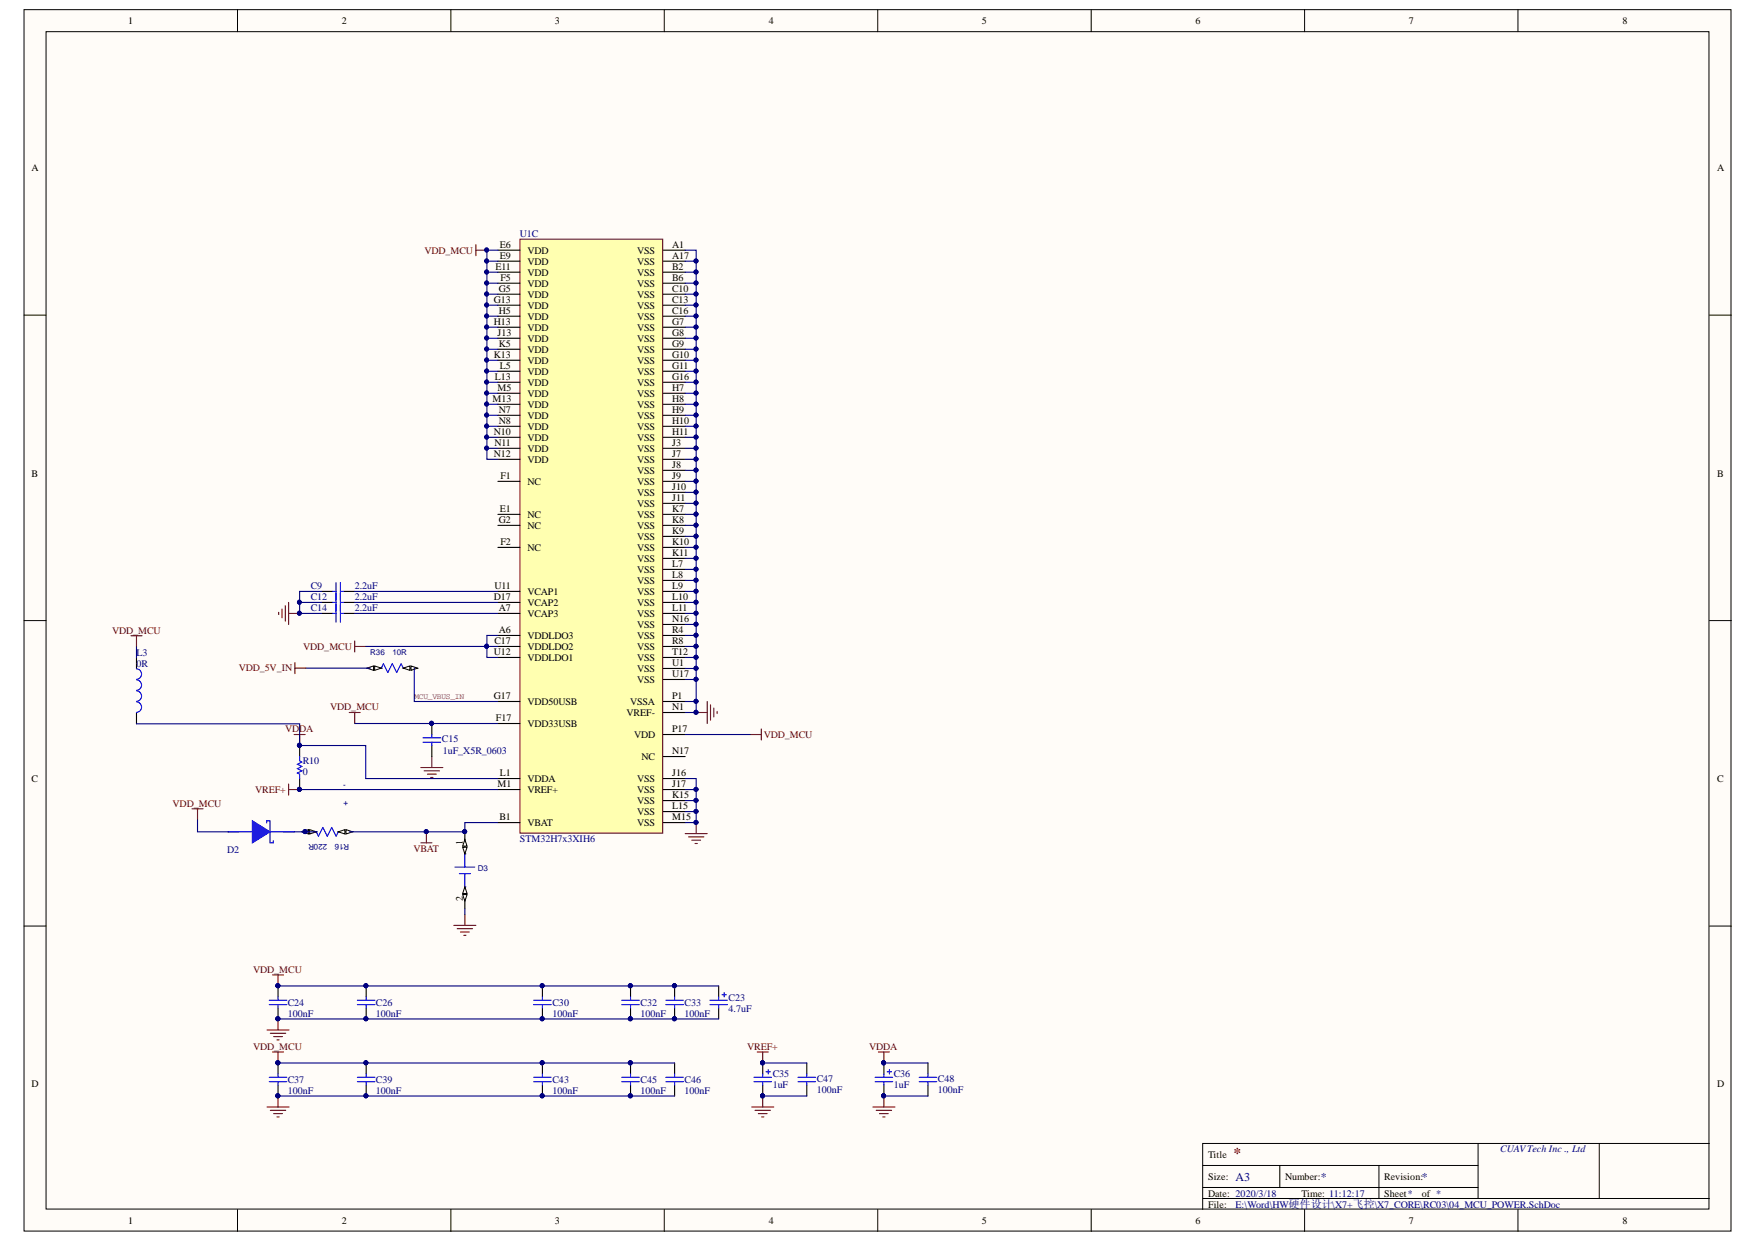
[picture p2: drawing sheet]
<svg xmlns="http://www.w3.org/2000/svg" width="297mm" height="210mm" viewBox="0 0 297 210" stroke-linecap="round" stroke-linejoin="round" font-family="sans-serif">
<g fill="#fffcf8" stroke="#000" stroke-width=".17">
<path d="M4.1 1.6h288.5v206.5h-288.5z"/>
<path d="M7.8 5.4h281.1v198.9h-281.1z"/>
</g>
<g fill="none" stroke="#000" stroke-width=".17">
<path d="M40.2 1.6v3.8M76.2 1.6v3.8M112.3 1.6v3.8M148.4 1.6v3.8M184.5 1.6v3.8M220.6 1.6v3.8M256.6 1.6v3.8M4.1 53.3h3.7M289 53.3h3.7M4.1 104.9h3.7M289 104.9h3.7M4.1 156.5h3.7"/>
<path d="M289 156.5h3.7M203.3 197h46.6M216.4 197v3.7M233.1 197v5.6M249.9 193.2v9.4M270.4 193.2h-67.1v11.2M289 193.2h-18.6v9.4M40.2 204.4v3.7M76.2 204.4v3.7M112.3 204.4v3.7M148.4 204.4v3.7M184.5 204.4v3.7"/>
<path d="M203.3 202.6h85.7M203.3 200.7h46.6M220.6 204.4v3.7M256.6 204.4v3.7"/>
</g>
<g fill="none" stroke="#800000" stroke-width=".19">
<path d="M80.5 41.4v1.8M80.5 42.3h1.8M22.1 107.4h1.9M23.1 107.4v1.9M47.1 103.5v.4M47.7 102.9v1.5M48.2 102.4v2.6M48.8 101.8v3.7M48.8 103.7h1.9M60 108.3v1.9M60 109.3h1.8M119.6 118.6v3.7"/>
<path d="M120.1 119.1v2.6M120.7 119.7v1.5M48.8 132.5v1.9M48.8 133.4h1.9M49.7 124.1h1.9M50.7 124.1v1.9M59 120.4h1.9M60 120.4v1.9M71.1 129.7h3.8M71.7 130.3h2.6M72.3 130.8h1.4M72.8 131.4h.4"/>
<path d="M73 127.9v1.8M117.7 139v1.9M117.7 120.4h1.9M121.2 120.2v.4M126.8 124.1h1.9M128.7 123.2v1.9M115.8 140.9h3.8M116.4 141.4h2.6M117 142h1.4M117.5 142.6h.4M45.1 174.1h3.8M45.7 174.6h2.6"/>
<path d="M46.1 177.8h1.8M46.1 164.8h1.8M46.3 175.2h1.5M46.8 175.7h.4M47 164.8v1.8M47 172.2v1.9M47 177.8v1.9M128 177.8h1.9M128.9 177.8v1.9M148.5 177.8h1.9M149.4 177.8v1.9M45.1 187.1h3.8"/>
<path d="M45.7 187.6h2.6M46.3 188.2h1.5M46.8 188.8h.4M47 185.2v1.9M127.1 187.1h3.7M127.6 187.6h2.7M128.2 188.2h1.5M128.8 188.8h.3M128.9 185.2v1.9M147.6 187.1h3.7M148.1 187.6h2.6M148.7 188.2h1.5"/>
<path d="M149.2 188.8h.4M149.4 185.2v1.9"/>
</g>
<g fill="#000080" stroke="#000080" stroke-width=".17">
<circle cx="82.3" cy="42.2" r=".33"/>
<circle cx="50.6" cy="126" r=".33"/>
<circle cx="50.6" cy="133.4" r=".33"/>
<circle cx="117.7" cy="139" r=".34"/>
<circle cx="117.7" cy="120.4" r=".34"/>
<circle cx="47" cy="179.6" r=".34"/>
<circle cx="47" cy="185.2" r=".34"/>
<circle cx="61.9" cy="179.6" r=".33"/>
<circle cx="61.9" cy="185.2" r=".33"/>
<circle cx="128.9" cy="179.6" r=".34"/>
<circle cx="128.9" cy="185.2" r=".34"/>
<circle cx="149.4" cy="179.6" r=".33"/>
<circle cx="149.4" cy="185.2" r=".33"/>
<circle cx="91.6" cy="179.6" r=".33"/>
<circle cx="91.6" cy="185.2" r=".33"/>
<circle cx="106.6" cy="179.6" r=".34"/>
<circle cx="106.6" cy="185.2" r=".34"/>
<circle cx="47" cy="166.6" r=".34"/>
<circle cx="47" cy="172.2" r=".34"/>
<circle cx="61.9" cy="166.6" r=".33"/>
<circle cx="61.9" cy="172.2" r=".33"/>
<circle cx="91.6" cy="166.6" r=".33"/>
<circle cx="91.6" cy="172.2" r=".33"/>
<circle cx="106.6" cy="166.6" r=".34"/>
<circle cx="106.6" cy="172.2" r=".34"/>
<circle cx="114" cy="166.6" r=".34"/>
<circle cx="114" cy="172.2" r=".34"/>
<circle cx="73" cy="122.2" r=".33"/>
<circle cx="50.6" cy="103.6" r=".33"/>
</g>
<g fill="none" stroke="#000" stroke-width=".19">
<path d="M54.4 100h1.8M58.1 100h1.9M23.1 111.2v1.8M54.4 101.8h1.8M54.4 103.7h1.8M58.1 101.8h1.9M58.1 103.7h1.9M23.1 120.5v1.8M50.7 126v1.9M50.7 131.6v1.8M73 122.3v1.8M73 126v1.9"/>
<path d="M47 166.6v1.9M47 170.3v1.9M47 179.7v1.8M61.9 166.6v1.9M61.9 170.3v1.9M61.9 179.7v1.8M91.7 166.6v1.9M91.7 170.3v1.9M91.7 179.7v1.8M106.6 166.6v1.9M106.6 170.3v1.9M106.6 179.7v1.8"/>
<path d="M114 166.6v1.9M114 170.3v1.9M114 179.7v1.8M121.5 166.6v1.9M121.5 170.3v1.9M128.9 179.7v1.8M136.4 179.7v1.8M149.4 179.7v1.8M156.9 179.7v1.8M47 183.4v1.8M61.9 183.4v1.8M91.7 183.4v1.8"/>
<path d="M106.6 183.4v1.8M114 183.4v1.8M128.9 183.4v1.8M136.4 183.4v1.8M149.4 183.4v1.8M156.9 183.4v1.8"/>
</g>
<g fill="none" stroke="#00f" stroke-width=".19">
<path d="M56.2 100h.6M56.8 98.5v6.7M57.5 98.5v6.7M57.5 100h.6M23.1 113a.89 .89 0 0 1 .8 .9 .89 .89 0 0 1-.8 .9M23.1 114.9a.89 .89 0 0 1 .8 .9 .89 .89 0 0 1-.8 .9M23.1 116.8a.89 .89 0 0 1 .8 .8 .89 .89 0 0 1-.8 .9M23.1 118.6a.89 .89 0 0 1 .8 .9 .89 .89 0 0 1-.8 .9M56.2 101.8h.6M56.2 103.7h.6M57.5 101.8h.6M57.5 103.7h.6"/>
<path d="M50.7 127.9v.7l.3 .2-.7 .4 .7 .3-.7 .4 .7 .4-.7 .3 .4 .2v.8M71.5 124.7h3M71.5 125.4h3M73 124.1v.6M73 125.4v.6M45.5 169.8h3M45.5 169h3M47 168.5v.5M47 169.8v.5M60.4 169.8h3M60.4 169h3M61.9 168.5v.5"/>
<path d="M61.9 169.8v.5M90.2 169.8h3M90.2 169h3M91.7 168.5v.5M91.7 169.8v.5M105.1 169.8h3M105.1 169h3M106.6 168.5v.5M106.6 169.8v.5M112.6 169.8h2.9M112.6 169h2.9M114 168.5v.5"/>
<path d="M114 169.8v.5M120 169.8h3M120 169h3M121.5 168.5v.5M121.5 169.8v.5M122.1 168.1h.7M122.4 167.7v.8M45.5 182.8h3M45.5 182.1h3M47 181.5v.6M47 182.8v.6M60.4 182.8h3"/>
<path d="M60.4 182.1h3M61.9 181.5v.6M61.9 182.8v.6M90.2 182.8h3M90.2 182.1h3M91.7 181.5v.6M91.7 182.8v.6M105.1 182.8h3M105.1 182.1h3M106.6 181.5v.6M106.6 182.8v.6M112.6 182.8h2.9"/>
<path d="M112.6 182.1h2.9M114 181.5v.6M114 182.8v.6M127.5 182.8h2.9M127.5 182.1h2.9M128.9 181.5v.6M128.9 182.8v.6M129.5 181.1h.8M129.9 180.8v.7M134.9 182.8h3M134.9 182.1h3M136.4 181.5v.6"/>
<path d="M136.4 182.8v.6M147.9 182.8h3M147.9 182.1h3M149.4 181.5v.6M149.4 182.8v.6M150 181.1h.7M150.4 180.8v.7M155.4 182.8h3M155.4 182.1h3M156.9 181.5v.6M156.9 182.8v.6"/>
</g>
<path d="M87.9 40.4h24.1v100.4h-24.1z" fill="#ffffb0" stroke="#800000" stroke-width=".17"/>
<g fill="none" stroke="#000" stroke-width=".19">
<path d="M84.2 46h3.7M84.2 59h3.7M84.2 55.3h3.7M84.2 49.7h3.7M84.2 53.4h3.7M84.2 44.1h3.7M84.2 47.9h3.7M84.2 51.6h3.7M84.2 42.3h3.7M84.2 57.2h3.7M112.1 46h3.7M112.1 59h3.7"/>
<path d="M112.1 55.3h3.7M112.1 49.7h3.7M112.1 53.4h3.7M112.1 44.1h3.7M112.1 47.9h3.7M112.1 51.6h3.7M112.1 42.3h3.7M112.1 57.2h3.7M84.2 77.6h3.7M84.2 73.9h3.7M84.2 72h3.7M84.2 62.7h3.7"/>
<path d="M84.2 66.5h3.7M84.2 60.9h3.7M84.2 64.6h3.7M84.2 68.3h3.7M84.2 70.2h3.7M84.2 75.8h3.7M112.1 77.6h3.7M112.1 73.9h3.7M112.1 72h3.7M112.1 62.7h3.7M112.1 66.5h3.7M112.1 60.9h3.7"/>
<path d="M112.1 64.6h3.7M112.1 68.3h3.7M112.1 70.2h3.7M112.1 79.5h3.7M112.1 75.8h3.7M84.2 92.5h3.7M84.2 100h3.7M84.2 86.9h3.7M84.2 88.8h3.7M84.2 81.3h3.7M112.1 90.7h3.7M112.1 92.5h3.7"/>
<path d="M112.1 96.2h3.7M112.1 94.4h3.7M112.1 98.1h3.7M112.1 100h3.7M112.1 85.1h3.7M112.1 86.9h3.7M112.1 88.8h3.7M112.1 83.2h3.7M112.1 81.3h3.7M84.2 118.6h3.7M84.2 103.7h3.7M84.2 101.8h3.7"/>
<path d="M84.2 107.4h3.7M84.2 109.3h3.7M84.2 111.1h3.7M112.1 118.6h3.7M112.1 103.7h3.7M112.1 101.8h3.7M112.1 107.4h3.7M112.1 109.3h3.7M112.1 105.5h3.7M112.1 113h3.7M112.1 111.1h3.7M112.1 114.8h3.7"/>
<path d="M84.2 133.4h3.7M84.2 122.3h3.7M84.2 131.6h3.7M84.2 139h3.7M112.1 120.4h3.7M112.1 133.4h3.7M112.1 131.6h3.7M112.1 127.9h3.7M112.1 124.1h3.7M112.1 139h3.7M112.1 137.2h3.7M112.1 135.3h3.7"/>
<path d="M57.2 140.6h1.9"/>
</g>
<path d="M53.5 140.6h.1M53.5 140.6l.3 .7 .8-1.5 .7 1.5 .8-1.5 .7 1.5 .4-.7M57.2 140.6h.1" fill="none" stroke="#00f" stroke-width=".19"/>
<path d="M57.2 140.6l1.1-.4v.8z" fill="#fffcf8"/>
<path d="M57.2 140.6l1.1-.4v.8z" fill="none" stroke="#000" stroke-width=".17"/>
<path d="M58.5 140.2l1.1 .4-1.1 .4z" fill="#fffcf8"/>
<path d="M58.5 140.2l1.1 .4-1.1 .4z" fill="none" stroke="#000" stroke-width=".17"/>
<path d="M51.6 140.6h1.9" fill="none" stroke="#000" stroke-width=".19"/>
<path d="M52.4 140.2l1.1 .4-1.1 .4z" fill="#fffcf8"/>
<path d="M52.4 140.2l1.1 .4-1.1 .4z" fill="none" stroke="#000" stroke-width=".17"/>
<path d="M51 140.6l1.2-.4v.8z" fill="#fffcf8"/>
<path d="M51 140.6l1.2-.4v.8z" fill="none" stroke="#000" stroke-width=".17"/>
<g fill="#000080" stroke="#000080" stroke-width=".17">
<circle cx="51.6" cy="140.5" r=".34"/>
<circle cx="72.1" cy="140.5" r=".34"/>
</g>
<path d="M32.5 136.7h1.8M33.4 136.7v1.9M71.2 142.4h1.8M72.1 140.6v1.8" fill="none" stroke="#800000" stroke-width=".19"/>
<path d="M76.9 146.5h3.4M77.7 147.7h1.8M78.6 149.9h.1M78.6 144.3h.1M78.6 144.3v2.2M78.6 147.7v2.2" fill="none" stroke="#00f" stroke-width=".19"/>
<path d="M78.6 140.6v3.7" fill="none" stroke="#000" stroke-width=".19"/>
<path d="M78.2 143.2h.8l-.4 1.1z" fill="#fffcf8"/>
<path d="M78.2 143.2h.8l-.4 1.1z" fill="none" stroke="#000" stroke-width=".17"/>
<path d="M78.6 141.9l.4 1.1h-.8z" fill="#fffcf8"/>
<path d="M78.6 141.9l.4 1.1h-.8z" fill="none" stroke="#000" stroke-width=".17"/>
<circle cx="78.6" cy="140.5" r=".34" fill="#000080" stroke="#000080" stroke-width=".17"/>
<path d="M78.6 149.9v3.7" fill="none" stroke="#000" stroke-width=".19"/>
<path d="M78.6 149.9l.4 1.1h-.8z" fill="#fffcf8"/>
<path d="M78.6 149.9l.4 1.1h-.8z" fill="none" stroke="#000" stroke-width=".17"/>
<path d="M78.2 151.2h.8l-.4 1.1z" fill="#fffcf8"/>
<path d="M78.2 151.2h.8l-.4 1.1z" fill="none" stroke="#000" stroke-width=".17"/>
<g fill="#000080" stroke="#000080" stroke-width=".17">
<circle cx="78.6" cy="140.5" r=".34"/>
<circle cx="82.3" cy="44.1" r=".33"/>
<circle cx="82.3" cy="46" r=".33"/>
<circle cx="82.3" cy="47.8" r=".33"/>
<circle cx="82.3" cy="49.7" r=".33"/>
<circle cx="82.3" cy="51.5" r=".33"/>
<circle cx="82.3" cy="53.4" r=".33"/>
<circle cx="82.3" cy="55.3" r=".33"/>
<circle cx="82.3" cy="57.1" r=".33"/>
<circle cx="82.3" cy="59" r=".33"/>
<circle cx="82.3" cy="60.8" r=".33"/>
<circle cx="82.3" cy="62.7" r=".33"/>
<circle cx="82.3" cy="64.6" r=".33"/>
<circle cx="82.3" cy="66.4" r=".33"/>
<circle cx="82.3" cy="68.3" r=".33"/>
<circle cx="82.3" cy="70.1" r=".33"/>
<circle cx="82.3" cy="72" r=".33"/>
<circle cx="117.7" cy="44.1" r=".34"/>
<circle cx="117.7" cy="46" r=".34"/>
<circle cx="117.7" cy="47.8" r=".34"/>
<circle cx="117.7" cy="49.7" r=".34"/>
<circle cx="117.7" cy="51.5" r=".34"/>
<circle cx="117.7" cy="53.4" r=".34"/>
<circle cx="117.7" cy="55.3" r=".34"/>
<circle cx="117.7" cy="57.1" r=".34"/>
<circle cx="117.7" cy="59" r=".34"/>
<circle cx="117.7" cy="60.8" r=".34"/>
<circle cx="117.7" cy="62.7" r=".34"/>
<circle cx="117.7" cy="64.6" r=".34"/>
<circle cx="117.7" cy="66.4" r=".34"/>
<circle cx="117.7" cy="68.3" r=".34"/>
<circle cx="117.7" cy="70.1" r=".34"/>
<circle cx="117.7" cy="73.9" r=".34"/>
<circle cx="117.7" cy="75.7" r=".34"/>
<circle cx="117.7" cy="79.5" r=".34"/>
<circle cx="106.6" cy="179.6" r=".34"/>
<circle cx="91.6" cy="179.6" r=".33"/>
<circle cx="61.9" cy="179.6" r=".33"/>
<circle cx="47" cy="179.6" r=".34"/>
<circle cx="47" cy="185.2" r=".34"/>
<circle cx="61.9" cy="185.2" r=".33"/>
<circle cx="91.6" cy="185.2" r=".33"/>
<circle cx="106.6" cy="185.2" r=".34"/>
<circle cx="128.9" cy="185.2" r=".34"/>
<circle cx="128.9" cy="179.6" r=".34"/>
<circle cx="149.4" cy="179.6" r=".33"/>
<circle cx="149.4" cy="185.2" r=".33"/>
<circle cx="114" cy="166.6" r=".34"/>
<circle cx="106.6" cy="166.6" r=".34"/>
<circle cx="91.6" cy="166.6" r=".33"/>
<circle cx="61.9" cy="166.6" r=".33"/>
<circle cx="47" cy="166.6" r=".34"/>
<circle cx="47" cy="172.2" r=".34"/>
<circle cx="61.9" cy="172.2" r=".33"/>
<circle cx="91.6" cy="172.2" r=".33"/>
<circle cx="106.6" cy="172.2" r=".34"/>
<circle cx="114" cy="172.2" r=".34"/>
<circle cx="82.3" cy="73.9" r=".33"/>
<circle cx="82.3" cy="75.7" r=".33"/>
<circle cx="117.7" cy="72" r=".34"/>
<circle cx="117.7" cy="77.6" r=".34"/>
<circle cx="117.7" cy="81.3" r=".34"/>
<circle cx="117.7" cy="85" r=".34"/>
<circle cx="117.7" cy="86.9" r=".34"/>
<circle cx="117.7" cy="90.6" r=".34"/>
<circle cx="117.7" cy="83.2" r=".34"/>
<circle cx="117.7" cy="88.8" r=".34"/>
<circle cx="117.7" cy="92.5" r=".34"/>
<circle cx="117.7" cy="96.2" r=".34"/>
<circle cx="117.7" cy="98.1" r=".34"/>
<circle cx="117.7" cy="101.8" r=".34"/>
<circle cx="117.7" cy="94.3" r=".34"/>
<circle cx="117.7" cy="99.9" r=".34"/>
<circle cx="117.7" cy="103.6" r=".34"/>
<circle cx="117.7" cy="107.4" r=".34"/>
<circle cx="117.7" cy="109.2" r=".34"/>
<circle cx="117.7" cy="112.9" r=".34"/>
<circle cx="117.7" cy="105.5" r=".34"/>
<circle cx="117.7" cy="111.1" r=".34"/>
<circle cx="117.7" cy="133.4" r=".34"/>
<circle cx="117.7" cy="135.3" r=".34"/>
<circle cx="117.7" cy="137.1" r=".34"/>
<circle cx="117.7" cy="114.8" r=".34"/>
<circle cx="117.7" cy="118.5" r=".34"/>
<circle cx="82.3" cy="109.2" r=".33"/>
<circle cx="50.6" cy="101.8" r=".33"/>
<circle cx="50.6" cy="103.6" r=".33"/>
<circle cx="50.6" cy="133.4" r=".33"/>
<circle cx="50.6" cy="126" r=".33"/>
<circle cx="117.7" cy="120.4" r=".34"/>
<circle cx="82.3" cy="42.2" r=".33"/>
<circle cx="73" cy="122.2" r=".33"/>
<circle cx="117.7" cy="139" r=".34"/>
<circle cx="51.6" cy="140.5" r=".34"/>
<circle cx="72.1" cy="140.5" r=".34"/>
</g>
<path d="M76.7 156.4h3.8M77.3 157h2.6M77.8 157.5h1.5M78.4 158.1h.4M78.6 154.5v1.9" fill="none" stroke="#800000" stroke-width=".19"/>
<g fill="none" stroke="#000080" stroke-width=".19">
<path d="M82.3 44.1h1.9M82.3 46h1.9M82.3 47.9h1.9M82.3 49.7h1.9M82.3 51.6h1.9M82.3 53.4h1.9M82.3 55.3h1.9M82.3 57.2h1.9M82.3 59h1.9M84.2 42.3h-1.9v35.3h1.9M115.8 42.3h1.9v78.1h-1.9M115.8 44.1h1.9"/>
<path d="M115.8 46h1.9M115.8 47.9h1.9M115.8 49.7h1.9M115.8 51.6h1.9M115.8 53.4h1.9M115.8 55.3h1.9M115.8 57.2h1.9M115.8 59h1.9M82.3 60.9h1.9M82.3 62.7h1.9M82.3 64.6h1.9M82.3 66.5h1.9"/>
<path d="M82.3 68.3h1.9M82.3 70.2h1.9M82.3 72h1.9M82.3 73.9h1.9M82.3 75.8h1.9M115.8 60.9h1.9M115.8 62.7h1.9M115.8 64.6h1.9M115.8 66.5h1.9M115.8 68.3h1.9M115.8 70.2h1.9M115.8 72h1.9"/>
<path d="M115.8 73.9h1.9M115.8 75.8h1.9M115.8 79.5h1.9M115.8 77.6h1.9M54.4 100h-3.7v3.7h3.7M60 100h24.2M115.8 81.3h1.9M115.8 85.1h1.9M115.8 86.9h1.9M115.8 90.7h1.9M115.8 83.2h1.9M115.8 88.8h1.9"/>
<path d="M115.8 92.5h1.9M115.8 96.2h1.9M115.8 98.1h1.9M115.8 94.4h1.9M115.8 100h1.9M23.1 109.3v1.9M50.7 101.8h3.7M60 101.8h24.2M60 103.7h24.2M61.8 109.3h22.4M84.2 107.4h-1.9v3.7h1.9M115.8 101.8h1.9"/>
<path d="M115.8 103.7h1.9M115.8 107.4h1.9M115.8 109.3h1.9M115.8 113h1.9M115.8 105.5h1.9M115.8 111.1h1.9M115.8 114.8h1.9M115.8 118.6h1.9M23.1 122.3h27.6v3.7h11.1v5.6h22.4M33.4 138.6v2h5.2M50.7 133.4h33.5M60 122.3h24.2"/>
<path d="M84.2 139h-5.6v1.6h-19.5M115.8 131.6h1.9v7.4h-1.9M115.8 133.4h1.9M115.8 135.3h1.9M115.8 137.2h1.9M49.7 140.6h3.8M78.6 153.6v.9M47 179.7h67M47 166.6h74.5M47 172.2h74.5M128.9 179.7h7.5M149.4 179.7h7.5"/>
<path d="M47 185.2h67M128.9 185.2h7.5M149.4 185.2h7.5"/>
</g>
<path d="M64.5 112.9h.1M64.5 112.9l.3-.7 .8 1.5 .7-1.5 .8 1.5 .7-1.5 .4 .7M68.2 112.9h.1" fill="none" stroke="#00f" stroke-width=".19"/>
<path d="M62.6 112.9h1.9" fill="none" stroke="#000" stroke-width=".19"/>
<path d="M63.3 112.5l1.2 .4-1.2 .4z" fill="#fffcf8"/>
<path d="M63.3 112.5l1.2 .4-1.2 .4z" fill="none" stroke="#000" stroke-width=".17"/>
<path d="M62 112.9l1.2-.4v.8z" fill="#fffcf8"/>
<path d="M62 112.9l1.2-.4v.8z" fill="none" stroke="#000" stroke-width=".17"/>
<path d="M68.2 112.9h1.8" fill="none" stroke="#000" stroke-width=".19"/>
<path d="M68.2 112.9l1.1-.4v.8z" fill="#fffcf8"/>
<path d="M68.2 112.9l1.1-.4v.8z" fill="none" stroke="#000" stroke-width=".17"/>
<path d="M69.5 112.5l1.1 .4-1.1 .4z" fill="#fffcf8"/>
<path d="M69.5 112.5l1.1 .4-1.1 .4z" fill="none" stroke="#000" stroke-width=".17"/>
<path d="M51.7 112.9h10.9M70 112.9v5.7h14.2M115.8 124.1h11" fill="none" stroke="#000080" stroke-width=".19"/>
<path d="M49.9 112v1.8M49.9 112.9h1.8" fill="none" stroke="#800000" stroke-width=".19"/>
<path d="M38.6 140.6h1.8M47.9 140.6h1.8" fill="none" stroke="#000" stroke-width=".19"/>
<path d="M38.6 140.6h11.1" fill="none" stroke="#00f" stroke-width=".19"/>
<path d="M42.7 138.7l2.9 1.9-2.9 1.8z" fill="#00f"/>
<path d="M42.7 138.7l2.9 1.9-2.9 1.8zM45.1 139.1v-.4h.5v3.7h.6v-.3" fill="none" stroke="#00f" stroke-width=".19"/>
<text font-size="2.5" fill="#800000" x="208.6" y="195.7">*</text>
<g font-size="2" fill="#000080">
<text x="208.9" y="199.5">A3</text>
<text x="223.3" y="199.5">*</text>
<text x="240.4" y="199.5">*</text>
</g>
<g font-size="1.7">
<text x="21.7" y="4.1">1</text>
<text x="57.8" y="4.1">2</text>
<text x="93.8" y="4.1">3</text>
<text x="130" y="4.1">4</text>
<text x="166" y="4.1">5</text>
<text x="202.1" y="4.1">6</text>
<text x="238.2" y="4.1">7</text>
<text x="274.3" y="4.1">8</text>
<text x="5.3" y="28.9">A</text>
<text x="290.3" y="28.9">A</text>
<text x="84.5" y="41.9">E6</text>
<text x="113.6" y="41.9">A1</text>
<text x="83.8" y="45.7">E11</text>
<text x="84.5" y="43.8">E9</text>
<text x="84.6" y="47.5">F5</text>
<text x="89.2" y="46.6">VDD</text>
<text x="89.2" y="44.7">VDD</text>
<text x="89.2" y="42.9">VDD</text>
<text x="107.7" y="44.7">VSS</text>
<text x="107.7" y="42.9">VSS</text>
<text x="107.7" y="46.6">VSS</text>
<text x="113.6" y="47.5">B6</text>
<text x="113.6" y="43.8">A17</text>
<text x="113.6" y="45.7">B2</text>
<text x="83.5" y="51.2">G13</text>
<text x="84.4" y="49.4">G5</text>
<text x="84.4" y="53.1">H5</text>
<text x="89.2" y="50.3">VDD</text>
<text x="89.2" y="48.4">VDD</text>
<text x="89.2" y="52.2">VDD</text>
<text x="107.7" y="48.4">VSS</text>
<text x="107.7" y="50.3">VSS</text>
<text x="107.7" y="52.2">VSS</text>
<text x="113.6" y="53.1">C16</text>
<text x="113.6" y="49.4">C10</text>
<text x="113.6" y="51.2">C13</text>
<text x="83.5" y="55">H13</text>
<text x="84.1" y="56.8">J13</text>
<text x="84.4" y="58.7">K5</text>
<text x="89.2" y="59.6">VDD</text>
<text x="89.2" y="54">VDD</text>
<text x="89.2" y="57.7">VDD</text>
<text x="89.2" y="55.9">VDD</text>
<text x="107.7" y="55.9">VSS</text>
<text x="107.7" y="54">VSS</text>
<text x="107.7" y="57.7">VSS</text>
<text x="107.7" y="59.6">VSS</text>
<text x="113.6" y="55">G7</text>
<text x="113.6" y="56.8">G8</text>
<text x="113.6" y="58.7">G9</text>
<text x="83.5" y="60.5">K13</text>
<text x="83.7" y="64.3">L13</text>
<text x="84.5" y="62.4">L5</text>
<text x="89.2" y="63.3">VDD</text>
<text x="89.2" y="65.2">VDD</text>
<text x="89.2" y="61.5">VDD</text>
<text x="107.7" y="63.3">VSS</text>
<text x="107.7" y="61.5">VSS</text>
<text x="107.7" y="65.2">VSS</text>
<text x="113.6" y="62.4">G11</text>
<text x="113.6" y="60.5">G10</text>
<text x="113.6" y="64.3">G16</text>
<text x="83.3" y="68">M13</text>
<text x="84.1" y="66.1">M5</text>
<text x="84.4" y="71.7">N8</text>
<text x="84.4" y="69.8">N7</text>
<text x="89.2" y="67">VDD</text>
<text x="89.2" y="70.8">VDD</text>
<text x="89.2" y="68.9">VDD</text>
<text x="107.7" y="67">VSS</text>
<text x="107.7" y="68.9">VSS</text>
<text x="107.7" y="70.8">VSS</text>
<text x="113.6" y="71.7">H10</text>
<text x="113.6" y="66.1">H7</text>
<text x="113.6" y="68">H8</text>
<text x="113.6" y="69.8">H9</text>
<text x="83.5" y="77.3">N12</text>
<text x="83.5" y="73.6">N10</text>
<text x="83.6" y="75.4">N11</text>
<text x="89.2" y="72.6">VDD</text>
<text x="89.2" y="76.3">VDD</text>
<text x="89.2" y="74.5">VDD</text>
<text x="107.7" y="74.5">VSS</text>
<text x="107.7" y="72.6">VSS</text>
<text x="107.7" y="76.3">VSS</text>
<text x="113.6" y="77.3">J7</text>
<text x="113.6" y="73.6">H11</text>
<text x="113.6" y="75.4">J3</text>
<text x="5.3" y="80.6">B</text>
<text x="84.6" y="81">F1</text>
<text x="89.2" y="81.9">NC</text>
<text x="89.2" y="78.2">VDD</text>
<text x="107.7" y="78.2">VSS</text>
<text x="107.7" y="83.8">VSS</text>
<text x="107.7" y="80.1">VSS</text>
<text x="107.7" y="81.9">VSS</text>
<text x="113.6" y="82.9">J10</text>
<text x="113.6" y="79.1">J8</text>
<text x="113.6" y="81">J9</text>
<text x="290.3" y="80.6">B</text>
<text x="84.4" y="88.4">G2</text>
<text x="84.5" y="86.6">E1</text>
<text x="89.2" y="89.4">NC</text>
<text x="89.2" y="87.5">NC</text>
<text x="107.7" y="85.6">VSS</text>
<text x="107.7" y="87.5">VSS</text>
<text x="107.7" y="89.4">VSS</text>
<text x="113.6" y="84.7">J11</text>
<text x="113.6" y="86.6">K7</text>
<text x="113.6" y="88.4">K8</text>
<text x="84.6" y="92.2">F2</text>
<text x="89.2" y="93.1">NC</text>
<text x="107.7" y="91.2">VSS</text>
<text x="107.7" y="93.1">VSS</text>
<text x="107.7" y="94.9">VSS</text>
<text x="113.6" y="90.3">K9</text>
<text x="113.6" y="92.2">K10</text>
<text x="113.6" y="95.9">L7</text>
<text x="113.6" y="94">K11</text>
<text x="83.5" y="101.5">D17</text>
<text x="83.6" y="99.6">U11</text>
<text x="89.2" y="100.5">VCAP1</text>
<text x="107.7" y="96.8">VSS</text>
<text x="107.7" y="98.7">VSS</text>
<text x="107.7" y="100.5">VSS</text>
<text x="113.6" y="101.5">L10</text>
<text x="113.6" y="97.7">L8</text>
<text x="113.6" y="99.6">L9</text>
<text x="84.4" y="103.3">A7</text>
<text x="84.4" y="107">A6</text>
<text x="89.2" y="104.2">VCAP3</text>
<text x="89.2" y="102.4">VCAP2</text>
<text x="89.2" y="108">VDDLDO3</text>
<text x="107.7" y="104.2">VSS</text>
<text x="107.7" y="102.4">VSS</text>
<text x="107.7" y="108">VSS</text>
<text x="107.7" y="106.1">VSS</text>
<text x="113.6" y="103.3">L11</text>
<text x="113.6" y="107">R4</text>
<text x="113.6" y="105.2">N16</text>
<text x="83.5" y="110.7">U12</text>
<text x="83.6" y="108.9">C17</text>
<text x="89.2" y="109.8">VDDLDO2</text>
<text x="89.2" y="111.7">VDDLDO1</text>
<text x="107.7" y="113.5">VSS</text>
<text x="107.7" y="111.7">VSS</text>
<text x="107.7" y="109.8">VSS</text>
<text x="113.6" y="112.6">U1</text>
<text x="113.6" y="110.7">T12</text>
<text x="113.6" y="108.9">R8</text>
<text x="83.5" y="118.2">G17</text>
<text x="89.2" y="119.1">VDD50USB</text>
<text x="106.5" y="119.1">VSSA</text>
<text x="107.7" y="115.4">VSS</text>
<text x="113.6" y="118.2">P1</text>
<text x="113.6" y="114.5">U17</text>
<text x="83.8" y="121.9">F17</text>
<text x="89.2" y="122.8">VDD33USB</text>
<text x="105.9" y="121">VREF-</text>
<text x="107.2" y="124.7">VDD</text>
<text x="113.6" y="120">N1</text>
<text x="113.6" y="123.8">P17</text>
<text x="84.5" y="131.2">L1</text>
<text x="108.5" y="128.4">NC</text>
<text x="113.6" y="131.2">J16</text>
<text x="113.6" y="127.5">N17</text>
<text x="5.3" y="132.2">C</text>
<text x="84.1" y="133.1">M1</text>
<text x="89.2" y="134">VREF+</text>
<text x="89.2" y="132.1">VDDA</text>
<text x="107.7" y="132.1">VSS</text>
<text x="107.7" y="134">VSS</text>
<text x="107.7" y="137.7">VSS</text>
<text x="107.7" y="135.9">VSS</text>
<text x="113.6" y="133.1">J17</text>
<text x="113.6" y="136.8">L15</text>
<text x="113.6" y="134.9">K15</text>
<text x="290.3" y="132.2">C</text>
<text x="78.3" y="142.8" transform="rotate(-90 78.3 142.8)">1</text>
<text x="84.4" y="138.6">B1</text>
<text x="89.2" y="139.6">VBAT</text>
<text x="107.7" y="139.6">VSS</text>
<text x="113.6" y="138.6">M15</text>
<text x="78.3" y="152.3" transform="rotate(-90 78.3 152.3)">2</text>
<text x="5.3" y="183.8">D</text>
<text x="290.3" y="183.8">D</text>
<text x="204.2" y="195.7">Title</text>
<text x="204.2" y="199.4">Size:</text>
<text x="204.2" y="202.2">Date: 2020/3/18</text>
<text x="217.3" y="199.4">Number:</text>
<text x="220.1" y="202.2">Time: 11:12:17</text>
<text x="234" y="199.4">Revision:</text>
<text x="234" y="202.2">Sheet*</text>
<text x="240.4" y="202.2">of *</text>
<text x="21.7" y="206.9">1</text>
<text x="57.8" y="206.9">2</text>
<text x="93.8" y="206.9">3</text>
<text x="130" y="206.9">4</text>
<text x="166" y="206.9">5</text>
<text x="202.1" y="206.9">6</text>
<text x="204.2" y="204.1">File:</text>
<text x="238.2" y="206.9">7</text>
<text x="274.3" y="206.9">8</text>
</g>
<g font-size="1.7" fill="#000080">
<text x="87.9" y="40.1">U1C</text>
<text x="52.5" y="99.6">C9</text>
<text x="52.5" y="101.5">C12</text>
<text x="60" y="99.6">2.2uF</text>
<text x="60" y="101.5">2.2uF</text>
<text x="52.5" y="103.3">C14</text>
<text x="60" y="103.3">2.2uF</text>
<text x="23.1" y="110.8">L3</text>
<text x="23.1" y="112.7">0R</text>
<text x="74.7" y="125.5">C15</text>
<text x="51.2" y="129.2">R10</text>
<text x="51.2" y="131">0</text>
<text x="74.9" y="127.5">1uF_X5R_0603</text>
<text x="87.9" y="142.4">STM32H7x3XIH6</text>
<text x="38.4" y="144.1">D2</text>
<text x="48.6" y="170">C24</text>
<text x="48.6" y="171.9">100nF</text>
<text x="63.5" y="170">C26</text>
<text x="63.5" y="171.9">100nF</text>
<text x="93.4" y="170">C30</text>
<text x="93.4" y="171.9">100nF</text>
<text x="108.3" y="170">C32</text>
<text x="108.3" y="171.9">100nF</text>
<text x="115.7" y="170">C33</text>
<text x="115.7" y="171.9">100nF</text>
<text x="123.2" y="169.2">C23</text>
<text x="123.2" y="171.1">4.7uF</text>
<text x="48.6" y="183">C37</text>
<text x="48.6" y="184.9">100nF</text>
<text x="63.5" y="183">C39</text>
<text x="63.5" y="184.9">100nF</text>
<text x="93.4" y="183">C43</text>
<text x="93.4" y="184.9">100nF</text>
<text x="108.3" y="183">C45</text>
<text x="108.3" y="184.9">100nF</text>
<text x="115.7" y="183">C46</text>
<text x="115.7" y="184.9">100nF</text>
<text x="130.6" y="182.1">C35</text>
<text x="130.6" y="184">1uF</text>
<text x="138.1" y="182.9">C47</text>
<text x="138.1" y="184.7">100nF</text>
<text x="151.1" y="182.1">C36</text>
<text x="151.1" y="184">1uF</text>
<text x="158.6" y="182.9">C48</text>
<text x="158.6" y="184.7">100nF</text>
<text x="253.6" y="194.8">CUAVTech Inc ., Ltd</text>
<text x="208.9" y="204.1">E:\Word\HW硬件设计\X7+飞控\X7_CORE\RC03\04_MCU_POWER.SchDoc</text>
</g>
<g font-size="1.7" fill="#800000">
<text x="71.7" y="42.9">VDD_MCU</text>
<text x="19" y="107.1">VDD_MCU</text>
<text x="40.4" y="113.5">VDD_5V_IN</text>
<text x="51.3" y="109.8">VDD_MCU</text>
<text x="48.2" y="123.8">VDDA</text>
<text x="55.8" y="120">VDD_MCU</text>
<text x="129.1" y="124.7">VDD_MCU</text>
<text x="29.2" y="136.4">VDD_MCU</text>
<text x="43.1" y="134">VREF+</text>
<text x="69.9" y="144">VBAT</text>
<text x="42.8" y="164.4">VDD_MCU</text>
<text x="42.8" y="177.4">VDD_MCU</text>
<text x="126.3" y="177.4">VREF+</text>
<text x="147" y="177.4">VDDA</text>
</g>
<g font-size="1.4" fill="#000080">
<text x="62.6" y="110.7">R36</text>
<text x="66.3" y="110.7">10R</text>
<text x="58.5" y="132.3" transform="rotate(-180 58.5 132.3)">-</text>
<text x="58.9" y="135.4" transform="rotate(-180 58.9 135.4)">+</text>
<text x="55.3" y="142.7" transform="rotate(-180 55.3 142.7)">220R</text>
<text x="59.1" y="142.7" transform="rotate(-180 59.1 142.7)">R16</text>
<text x="80.8" y="147.2">D3</text>
</g>
<text font-size="1.4" fill="#a1006a" x="70.1" y="118.2">MCU_VBUS_IN</text>
</svg>
